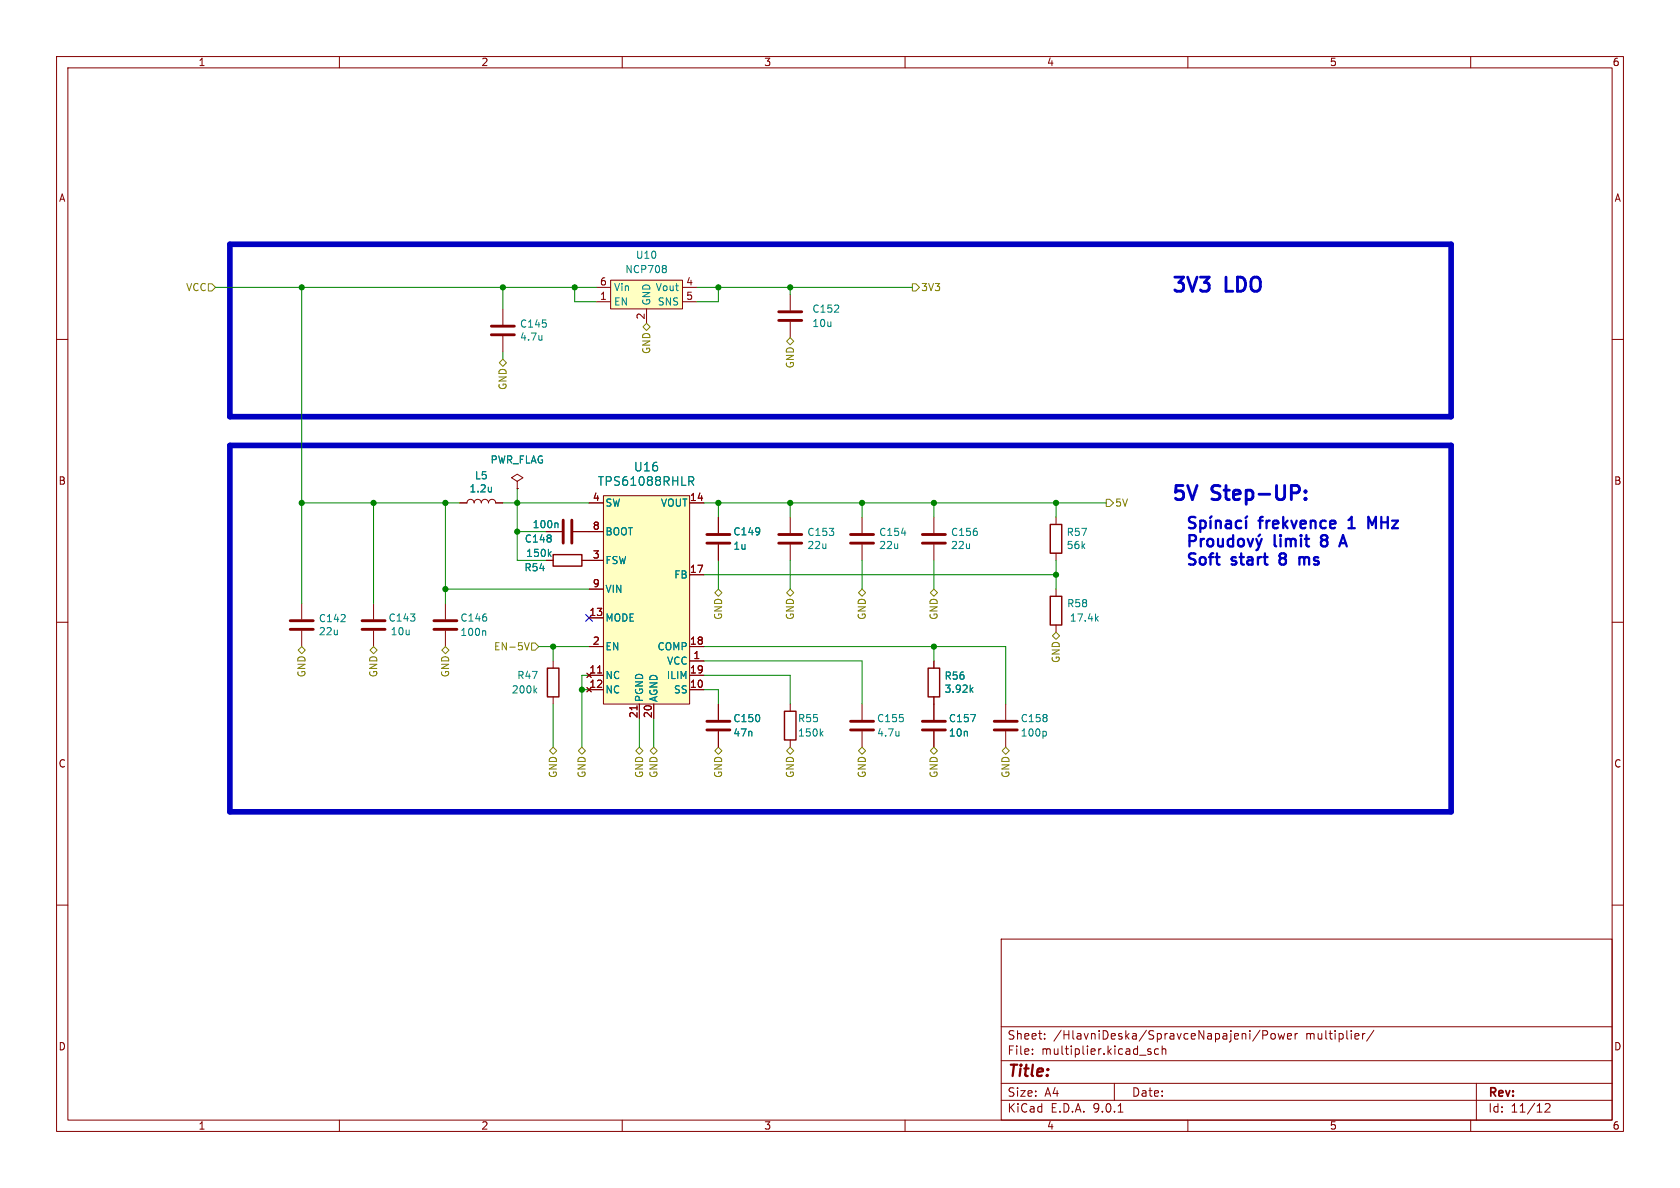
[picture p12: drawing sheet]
<svg xmlns="http://www.w3.org/2000/svg" width="297mm" height="210mm" viewBox="0 0 297 210" stroke-linecap="round" stroke-linejoin="round" font-family="sans-serif">
<g fill="none" stroke="#840000" stroke-width=".18">
<path d="M10 10h277v190h-277zM12 12h273v186h-273zM60 10v2M110 10v2M160 10v2M210 10v2M260 10v2M10 60h2M285 60h2M165.1 91.4v2.8M165.1 96.3v2.8M10 110h2"/>
<path d="M66 106.7v2.8M66 111.5v2.8M285 110h2M127 124.5v2.8M127 129.3v2.8M10 160h2M177 166h108v32h-108zM285 160h2M60 198v2M110 198v2M160 198v2M177 194.5h108"/>
<path d="M177 191.5h108M177 187.5h108M177 181.5h108M182.5 186.3v.1M182.5 185.5v.1M184.7 183.6v.1M184.7 182.8v.1M197 191.5v3M197.7 196.6h.8M202.9 185.7l.6 .4-.2 .3-.4-.1M203.5 185.5l-.4-.1-.2 .2M204.8 185.5l-.4-.1-.3 .3v.4l.1 .2h.6"/>
<path d="M205.5 185.5l.2-.1 .3 .1 .1 .9M205.5 184.9v1.5M210 198v2M222.7 182.1l-1.2 2M223.2 183l.8-.1 .1-.2-.1-.4-.2-.1h-.6v1.5M224.8 182.8l.4-.1 .3 .3v.4l-.3 .3-.4-.1-.1-.2v-.4zM226 182.7l.2 1 .3-.7 .3 .7 .3-1M227.6 183.2l.7-.1-.1-.3-.4-.1-.2 .2 .1 .7h.5M229 182.7v1M229.4 182.7l-.3 .1-.1 .2M240.9 182.7v1M241.3 182.7l-.3 .1-.1 .2"/>
<path d="M242.9 182.1l-1.3 2M260 198v2M261 191.5v6.5M273.2 195.2l.5-.1 .3 .1v.3l-.9 1.1h.9"/>
</g>
<path d="M163.1 94.5h4M163.1 96h4M64 109.7h4.1M64 111.3h4.1M125 127.5h4M125 129h4" fill="none" stroke="#840000" stroke-width=".51"/>
<path d="M106.7 87.6h15.2v36.9h-15.2z" fill="#ffffc2"/>
<g fill="none" stroke="#840000" stroke-width=".18">
<path d="M139.7 52.1v2.8M139.7 56.9v2.8M81.3 88.9h1.2a.64 .64 0 0 1 .7-.6 .64 .64 0 0 1 .6 .6 .64 .64 0 0 1 .7-.6 .64 .64 0 0 1 .6 .6 .64 .64 0 0 1 .6-.6 .64 .64 0 0 1 .7 .6 .64 .64 0 0 1 .6-.6 .64 .64 0 0 1 .6 .6h1.3M91.4 85.1l1.1-.6-1.1-.7-1 .7 1 .6v1.3M91.4 86.4h.1M96.5 99.1h1.3M102.9 99.1h3.8M104.1 88.9h2.6M104.1 94h2.6M106.7 87.6h15.2v36.9h-15.2zM121.9 88.9h2.6M139.7 91.4v2.8"/>
<path d="M139.7 96.3v2.8M152.4 91.4v2.8M152.4 96.3v2.8M186.7 91.4v1.3M186.7 97.8v1.3M53.3 106.7v2.8M53.3 111.5v2.8M78.7 106.7v2.8M78.7 111.5v2.8M97.8 116.8v1.3M103.8 119l.7 .8M104.1 104.1h2.6"/>
<path d="M104.1 109.2h2.6M104.1 114.3h2.6M104.1 119.4h2.6M104.5 119l-.7 .8M105.7 119h.7M121.9 114.3h2.6M121.9 101.6h2.6M121.9 116.8h2.6M121.9 119.4h2.6M165.1 116.8v1.3M186.7 104.1v1.3M186.7 110.5v1.3"/>
<path d="M97.8 123.2v1.3M103.8 121.5l.7 .8M104.1 121.9h2.6M104.5 121.5l-.7 .8M112.6 124.8v.7M113 124.5v2.5M115.6 124.5v2.5M121.9 121.9h2.6M165.1 123.2v1.3"/>
</g>
<g fill="none" stroke="#008484" stroke-width=".18">
<path d="M86.9 86.1v.9M86.9 86.8l-.1 .1M97.1 97.9l.3 .5M97.4 97.5l-.4 .5M121.8 84.3h.6l.2 .3-.1 .4-.7 .1M122.1 85.1l.5 .7M159.4 94.2h.7M85.7 111.5l.2 .2v.6M193.8 109.3l.4 .5M194.2 109l-.5 .4M94.5 122l.4 .5M94.9 121.7l-.5 .4"/>
<path d="M171.6 121.9l.4 .5M172 121.5l-.5 .5"/>
</g>
<path d="M137.7 55.1h4M137.7 56.6h4M137.7 94.5h4M137.7 96h4M150.4 94.5h4M150.4 96h4M51.3 109.7h4.1M51.3 111.3h4.1M76.7 109.7h4.1M76.7 111.3h4.1" fill="none" stroke="#840000" stroke-width=".51"/>
<path d="M97.8 98h5.1v2.1h-5.1zM185.7 92.7h2v5.1h-2zM96.8 118.1h2v5.1h-2zM164.1 118.1h2v5.1h-2zM185.7 105.4h2v5.1h-2z" fill="none" stroke="#840000" stroke-width=".25"/>
<path d="M107.9 49.5h12.7v5.1h-12.7z" fill="#ffffc2"/>
<g fill="none" stroke="#840000" stroke-width=".18">
<path d="M88.9 54.6v2.8M88.9 59.4v2.8M105.4 50.8h2.5M105.4 53.3h2.5M107.9 49.5h12.7v5.1h-12.7zM114.3 54.6v2.6M120.6 50.8h2.6M120.6 53.3h2.6M81.3 88.9h1.2M87.6 88.9h1.3M91.4 86.4h.1M96.5 94h2.8"/>
<path d="M96.5 99.1h1.3M101.3 94h5.4M102.9 99.1h3.8M104.1 88.9h2.6M121.9 88.9h2.6M127 91.4v2.8M127 96.3v2.8M103.8 119l.7 .8M104.1 104.1h2.6M104.1 109.2h2.6M104.1 114.3h2.6M104.1 119.4h2.6"/>
<path d="M104.5 119l-.7 .8M105.7 119h.7M121.9 114.3h2.6M121.9 101.6h2.6M121.9 116.8h2.6M121.9 119.4h2.6M165.1 116.8v1.3M103.8 121.5l.7 .8M104.1 121.9h2.6M104.5 121.5l-.7 .8M112.6 124.8v.7M113 124.5v2.5"/>
<path d="M115.6 124.5v2.5M121.9 121.9h2.6M127 124.5v2.8M127 129.3v2.8M139.7 124.5v1.2M139.7 130.8v1.3M152.4 124.5v2.8M152.4 129.3v2.8M165.1 123.2v4.1M165.1 129.3v2.8M177.8 124.5v2.8M177.8 129.3v2.8"/>
</g>
<g fill="none" stroke="#008484" stroke-width=".18">
<path d="M95.8 59.3v.8M117.6 46.9l.2 .3-.2 .3 .2 .2v.3l-.2 .2M95.8 60l-.1 .1M86.9 86.1v.9M86.9 86.8l-.1 .1M97.1 97.9l.3 .5M97.4 97.5l-.4 .5M98.5 92.4l.1 .2v.7M121.8 84.3h.6l.2 .3-.1 .4-.7 .1M122.1 85.1l.5 .7M145.1 129.6l.4 .5M145.5 129.3l-.5 .5"/>
<path d="M158.9 129.3v.8M158.9 130v.1M171.6 126.3h.9l-.6 1.3M171.6 121.9l.4 .5M172 121.5l-.5 .5M184.7 129.3l.3 .2v.4l-.3 .2"/>
</g>
<path d="M86.9 57.7h4M86.9 59.2h4M99.6 91.9v4.1M101.1 91.9v4.1M125 94.5h4M125 96h4M150.4 127.5h4M150.4 129h4M163.1 127.5h4M163.1 129h4M175.8 127.5h4M175.8 129h4" fill="none" stroke="#840000" stroke-width=".51"/>
<path d="M138.7 125.7h2v5.1h-2z" fill="none" stroke="#840000" stroke-width=".25"/>
<g fill="none" stroke="#848400" stroke-width=".18">
<path d="M36.8 50.2h.7l.6 .6-.6 .6h-.7zM114.3 57.2l.6 .6-.6 .6-.6-.6zM139.7 59.7l.6 .6-.6 .7-.6-.7zM161.3 50.2h.6l.7 .6-.7 .6h-.6zM88.3 64.1l.6-.6 .6 .6-.6 .7zM195.6 88.3h.6l.6 .6-.6 .6h-.6zM52.7 114.9l.6-.6 .7 .6-.7 .7zM65.4 114.9l.6-.6 .7 .6-.7 .7zM78.1 114.9l.6-.6 .7 .6-.7 .7zM92.7 113.6l.4 1.3 .5-1.3M94 113.7h.6l.6 .6-.6 .6h-.6zM126.4 104.8l.6-.7 .6 .7-.6 .6z"/>
<path d="M139.1 104.8l.6-.7 .6 .7-.6 .6zM151.8 104.8l.6-.7 .6 .7-.6 .6zM165.1 104.1l.6 .7-.6 .6-.6-.6zM186.1 112.4l.6-.6 .6 .6-.6 .6zM97.2 132.7l.6-.6 .6 .6-.6 .7zM102.2 132.7l.7-.6 .6 .6-.6 .7zM112.4 132.7l.6-.6 .7 .6-.7 .7zM114.9 132.7l.7-.6 .6 .6-.6 .7zM126.4 132.7l.6-.6 .6 .6-.6 .7zM139.1 132.7l.6-.6 .6 .6-.6 .7zM151.8 132.7l.6-.6 .6 .6-.6 .7zM164.5 132.7l.6-.6 .6 .6-.6 .7z"/>
<path d="M177.2 132.7l.6-.6 .6 .6-.6 .7z"/>
</g>
<path d="M40.6 43.2h215.9v30.5h-215.9zM40.6 78.7h215.9v64.8h-215.9z" fill="none" stroke="#0000c2" stroke-width="1"/>
<g fill="none" stroke="#008400" stroke-width=".18">
<path d="M38.1 50.8h67.3M53.3 50.8v55.9M88.9 50.8v3.8M101.6 50.8v2.5h3.8M123.2 50.8h38.1M127 50.8v2.5h-3.8M139.7 50.8v1.3M88.9 62.2v1.3M53.3 88.9h28M66 88.9v17.8M78.7 88.9v17.8M88.9 88.9h15.2"/>
<path d="M91.4 86.4v12.7h5.1M91.4 94h5.1M124.5 88.9h71.1M127 88.9v2.5M127 99.1v5M139.7 88.9v2.5M139.7 99.1v5M152.4 88.9v2.5M152.4 99.1v5M165.1 88.9v2.5M165.1 99.1v5M186.7 88.9v2.5"/>
<path d="M186.7 99.1v5M78.7 104.1h25.4M95.2 114.3h8.9M97.8 114.3v2.5M104.1 119.4h-1.2v12.7M124.5 114.3h53.3v10.2M124.5 119.4h15.2v5.1M124.5 116.8h27.9v7.7M124.5 101.6h62.2M165.1 114.3v2.5M97.8 124.5v7.6M102.9 121.9h1.2"/>
<path d="M113 127v5.1M115.6 127v5.1M124.5 121.9h2.5v2.6"/>
</g>
<path d="M103.5 108.6l1.2 1.2M104.7 108.6l-1.2 1.2" fill="none" stroke="#000084" stroke-width=".18"/>
<g fill="none" stroke="#0000c2" stroke-width=".4">
<path d="M210.3 95.6h.8a.54 .54 0 0 0 .4-.5 .54 .54 0 0 0-.4-.5h-.8v2M211.3 91.5l-.7-.1a.49 .49 0 0 0-.4 .5 .49 .49 0 0 0 .4 .4 .73 .73 0 0 1 .7 .5 .51 .51 0 0 1-.3 .6l-.8-.1M212.2 92.1l.6-.1 .3 .4v.6l-.1 .3-.2 .1-.6-.1M212.2 92v2M212.3 95.3v1.3M212.9 95.3a.51 .51 0 0 0-.6 .3M213.5 95.5a.54 .54 0 0 1 .6-.2 .54 .54 0 0 1 .4 .3v.6a.54 .54 0 0 1-.5 .4 .54 .54 0 0 1-.6-.4zM214 92v1.4M214.2 91.3l-.3 .3M215 92.2a.5 .5 0 0 1 .8 .1v1.1M215 92v1.4M215.3 95.3l.1 1.2a.54 .54 0 0 0 .8-.1"/>
<path d="M216.2 95.3v1.3M216.8 92.1l.2-.1 .5 .1 .1 1.3M217.6 92.5l-.6 .1a.39 .39 0 0 0-.3 .4 .39 .39 0 0 0 .3 .4l.6-.1M218 95.4l-.6-.1-.3 .3v.6l.1 .3 .2 .1 .6-.1M218 94.6v2M219 95.5a.54 .54 0 0 1 .5-.2 .54 .54 0 0 1 .4 .3v.6a.54 .54 0 0 1-.5 .4 .54 .54 0 0 1-.5-.4zM219.4 92.1l-.5-.1-.4 .4v.6l.2 .3 .2 .1 .5-.1M220.3 92v1.4M220.5 91.3l-.3 .3M220.6 95.3l.5 1.3 .4-1.3M222.1 95.3l.5 1.3M222.6 96.6l-.2 .5-.3 .2"/>
<path d="M222.8 94.5l-.3 .3M223.1 95.3l-.5 1.3M226.3 98l-.1 .2 .1 .3M226.3 98.9l-.1 .2 .1 .5M229.7 98.5v1.3M229.7 98.7a.5 .5 0 0 1 .9 .1M230.6 98.8v1M230.7 98.6l-.1 .2M233.6 94.8l-.1 .2 .1 .3M233.6 95.6l-.1 .2 .1 .6M236.8 96.6l.6-2 .7 2M237 96h.9"/>
<path d="M238.4 93.4h1.1M238.6 91.9h-.2M243.2 91.4l-.6 1.4-.7-1.4v2"/>
</g>
<path d="M230.8 88.1l.1 .1-.1 .1M230.8 88.1l-.1 .1 .1 .1M230.8 86.8v.2M230.8 88.1v.2M230.8 86.8l.1 .1-.1 .1M230.8 86.8l-.1 .1 .1 .1" fill="none" stroke="#0000c2" stroke-width=".5"/>
<g fill="#008400" stroke="#008400" stroke-width=".18">
<circle cx="88.9" cy="50.8" r=".46"/>
<circle cx="91.4" cy="94" r=".46"/>
<circle cx="91.4" cy="88.9" r=".46"/>
<circle cx="78.7" cy="104.1" r=".46"/>
<circle cx="53.3" cy="50.8" r=".46"/>
<circle cx="53.3" cy="88.9" r=".46"/>
<circle cx="78.7" cy="88.9" r=".46"/>
<circle cx="66" cy="88.9" r=".46"/>
<circle cx="186.7" cy="101.6" r=".46"/>
<circle cx="186.7" cy="88.9" r=".46"/>
<circle cx="165.1" cy="88.9" r=".46"/>
<circle cx="165.1" cy="114.3" r=".46"/>
<circle cx="102.9" cy="121.9" r=".46"/>
<circle cx="127" cy="88.9" r=".46"/>
<circle cx="97.8" cy="114.3" r=".46"/>
<circle cx="152.4" cy="88.9" r=".46"/>
<circle cx="139.7" cy="88.9" r=".46"/>
<circle cx="127" cy="50.8" r=".46"/>
<circle cx="101.6" cy="50.8" r=".46"/>
<circle cx="139.7" cy="50.8" r=".46"/>
</g>
<g font-size="3.5" fill="#0000c2">
<text x="207" y="51.8">3V3</text>
<text x="216.8" y="51.8">LDO</text>
<text x="207" y="88.7">5V</text>
<text x="214.4" y="88.7">Step-UP:</text>
</g>
<g font-size="2.8" fill="#0000c2">
<text x="222.8" y="93.6">frekvence</text>
<text x="239.3" y="93.6">1</text>
<text x="243.6" y="93.6">MHz</text>
<text x="209.5" y="100.1">Soft</text>
<text x="217.9" y="100.1">start</text>
<text x="225.4" y="96.9">limit</text>
<text x="227.2" y="100.1">8</text>
<text x="231.4" y="100.1">ms</text>
<text x="234.5" y="96.9">8</text>
</g>
<text font-size="2.8" fill="#840000" x="178" y="190.9">Title:</text>
<g font-size="2.1" fill="#008484">
<text x="112" y="83.5">U16</text>
<text x="105.6" y="86.1">TPS61088RHLR</text>
</g>
<g font-size="2.1" fill="#840000">
<text x="178" y="184">Sheet:</text>
<text x="186.2" y="184">/HlavniDeska/SpravceNapajeni/Power</text>
<text x="230.9" y="184">multiplier/</text>
<text x="178" y="186.7">File:</text>
<text x="184.1" y="186.7">multiplier.kicad_sch</text>
<text x="178" y="196.9">KiCad</text>
<text x="178" y="194.1">Size:</text>
<text x="184.7" y="194.1">A4</text>
<text x="185.7" y="196.9">E.D.A.</text>
<text x="193.3" y="196.9">9.0.1</text>
<text x="200" y="194.1">Date:</text>
<text x="263" y="194.3">Rev:</text>
<text x="263" y="196.9">Id:</text>
<text x="267.1" y="196.9">11/12</text>
</g>
<g font-size="1.8" fill="#840000">
<text x="35" y="11.9">1</text>
<text x="85" y="11.9">2</text>
<text x="135" y="11.9">3</text>
<text x="185" y="11.9">4</text>
<text x="235" y="11.9">5</text>
<text x="285" y="11.9">6</text>
<text x="10.3" y="35.9">A</text>
<text x="285.3" y="35.9">A</text>
<text x="106" y="50.5">6</text>
<text x="106" y="53.1">1</text>
<text x="121.2" y="50.5">4</text>
<text x="121.2" y="53.1">5</text>
<text x="114" y="56.6" transform="rotate(-90 114 56.6)">2</text>
<text x="10.3" y="85.9">B</text>
<text x="104.7" y="88.6">4</text>
<text x="121.9" y="88.6">14</text>
<text x="285.3" y="85.9">B</text>
<text x="104.7" y="93.7">8</text>
<text x="104.7" y="98.8">3</text>
<text x="121.9" y="101.3">17</text>
<text x="104.7" y="103.9">9</text>
<text x="104.1" y="109">13</text>
<text x="104.1" y="119.1">11</text>
<text x="104.7" y="114">2</text>
<text x="121.9" y="114">18</text>
<text x="121.9" y="119.1">19</text>
<text x="122.5" y="116.6">1</text>
<text x="104.1" y="121.7">12</text>
<text x="121.9" y="121.7">10</text>
<text x="112.8" y="127" transform="rotate(-90 112.8 127)">21</text>
<text x="115.3" y="127" transform="rotate(-90 115.3 127)">20</text>
<text x="10.3" y="135.9">C</text>
<text x="285.3" y="135.9">C</text>
<text x="10.3" y="185.9">D</text>
<text x="285.3" y="185.9">D</text>
<text x="35" y="199.9">1</text>
<text x="85" y="199.9">2</text>
<text x="135" y="199.9">3</text>
<text x="185" y="199.9">4</text>
<text x="235" y="199.9">5</text>
<text x="285" y="199.9">6</text>
</g>
<g font-size="1.8" fill="#008484">
<text x="112.3" y="45.9">U10</text>
<text x="108.5" y="51.7">Vin</text>
<text x="110.4" y="48.5">NCP708</text>
<text x="115.8" y="51.7">Vout</text>
<text x="91.8" y="58.1">C145</text>
<text x="108.5" y="54.2">EN</text>
<text x="115.2" y="54.1" transform="rotate(-90 115.2 54.1)">GND</text>
<text x="116.2" y="54.2">SNS</text>
<text x="143.5" y="55.5">C152</text>
<text x="143.5" y="58">10u</text>
<text x="91.8" y="60.4">4.7u</text>
<text x="86.6" y="82.1">PWR_FLAG</text>
<text x="82.9" y="87.2">1.2u</text>
<text x="83.9" y="84.9">L5</text>
<text x="106.9" y="89.8">SW</text>
<text x="116.7" y="89.8">VOUT</text>
<text x="94.1" y="93.6">100n</text>
<text x="106.9" y="94.8">BOOT</text>
<text x="129.5" y="94.8">C149</text>
<text x="142.6" y="94.9">C153</text>
<text x="155.3" y="94.9">C154</text>
<text x="168" y="94.9">C156</text>
<text x="188.5" y="94.9">R57</text>
<text x="92.6" y="101.2">R54</text>
<text x="92.7" y="96.1">C148</text>
<text x="92.9" y="98.7">150k</text>
<text x="106.9" y="99.9">FSW</text>
<text x="129.5" y="97.4">1u</text>
<text x="142.6" y="97.3">22u</text>
<text x="155.3" y="97.3">22u</text>
<text x="168" y="97.3">22u</text>
<text x="188.5" y="97.3">56k</text>
<text x="106.9" y="105">VIN</text>
<text x="119.1" y="102.5">FB</text>
<text x="188.6" y="107.5">R58</text>
<text x="56.3" y="110.2">C142</text>
<text x="56.3" y="112.5">22u</text>
<text x="68.6" y="110.1">C143</text>
<text x="69" y="112.5">10u</text>
<text x="81.3" y="110.1">C146</text>
<text x="81.3" y="112.6">100n</text>
<text x="106.9" y="110.1">MODE</text>
<text x="189" y="110.1">17.4k</text>
<text x="106.9" y="115.2">EN</text>
<text x="116.1" y="115.2">COMP</text>
<text x="117.8" y="117.7">VCC</text>
<text x="90.4" y="122.8">200k</text>
<text x="91.3" y="120.2">R47</text>
<text x="106.9" y="120.2">NC</text>
<text x="106.9" y="122.8">NC</text>
<text x="113.9" y="124.2" transform="rotate(-90 113.9 124.2)">PGND</text>
<text x="116.4" y="124.2" transform="rotate(-90 116.4 124.2)">AGND</text>
<text x="117.8" y="120.2">ILIM</text>
<text x="119" y="122.8">SS</text>
<text x="166.9" y="120.3">R56</text>
<text x="166.9" y="122.7">3.92k</text>
<text x="129.5" y="127.9">C150</text>
<text x="129.5" y="130.4">47n</text>
<text x="141" y="127.9">R55</text>
<text x="141" y="130.4">150k</text>
<text x="154.9" y="127.9">C155</text>
<text x="154.9" y="130.4">4.7u</text>
<text x="167.6" y="127.9">C157</text>
<text x="167.6" y="130.4">10n</text>
<text x="180.3" y="127.9">C158</text>
<text x="180.3" y="130.4">100p</text>
</g>
<g font-size="1.8" fill="#848400">
<text x="32.8" y="51.7">VCC</text>
<text x="162.8" y="51.7">3V3</text>
<text x="115.2" y="62.7" transform="rotate(-90 115.2 62.7)">GND</text>
<text x="140.6" y="65.2" transform="rotate(-90 140.6 65.2)">GND</text>
<text x="89.8" y="69" transform="rotate(-90 89.8 69)">GND</text>
<text x="197" y="89.8">5V</text>
<text x="127.9" y="109.7" transform="rotate(-90 127.9 109.7)">GND</text>
<text x="140.6" y="109.7" transform="rotate(-90 140.6 109.7)">GND</text>
<text x="153.3" y="109.7" transform="rotate(-90 153.3 109.7)">GND</text>
<text x="166" y="109.7" transform="rotate(-90 166 109.7)">GND</text>
<text x="54.2" y="119.8" transform="rotate(-90 54.2 119.8)">GND</text>
<text x="66.9" y="119.8" transform="rotate(-90 66.9 119.8)">GND</text>
<text x="79.6" y="119.8" transform="rotate(-90 79.6 119.8)">GND</text>
<text x="87.2" y="115.2">EN-5V</text>
<text x="187.6" y="117.3" transform="rotate(-90 187.6 117.3)">GND</text>
<text x="98.7" y="137.6" transform="rotate(-90 98.7 137.6)">GND</text>
<text x="103.7" y="137.6" transform="rotate(-90 103.7 137.6)">GND</text>
<text x="113.9" y="137.6" transform="rotate(-90 113.9 137.6)">GND</text>
<text x="116.4" y="137.6" transform="rotate(-90 116.4 137.6)">GND</text>
<text x="127.9" y="137.6" transform="rotate(-90 127.9 137.6)">GND</text>
<text x="140.6" y="137.6" transform="rotate(-90 140.6 137.6)">GND</text>
<text x="153.3" y="137.6" transform="rotate(-90 153.3 137.6)">GND</text>
<text x="166" y="137.6" transform="rotate(-90 166 137.6)">GND</text>
<text x="178.7" y="137.6" transform="rotate(-90 178.7 137.6)">GND</text>
</g>
</svg>
